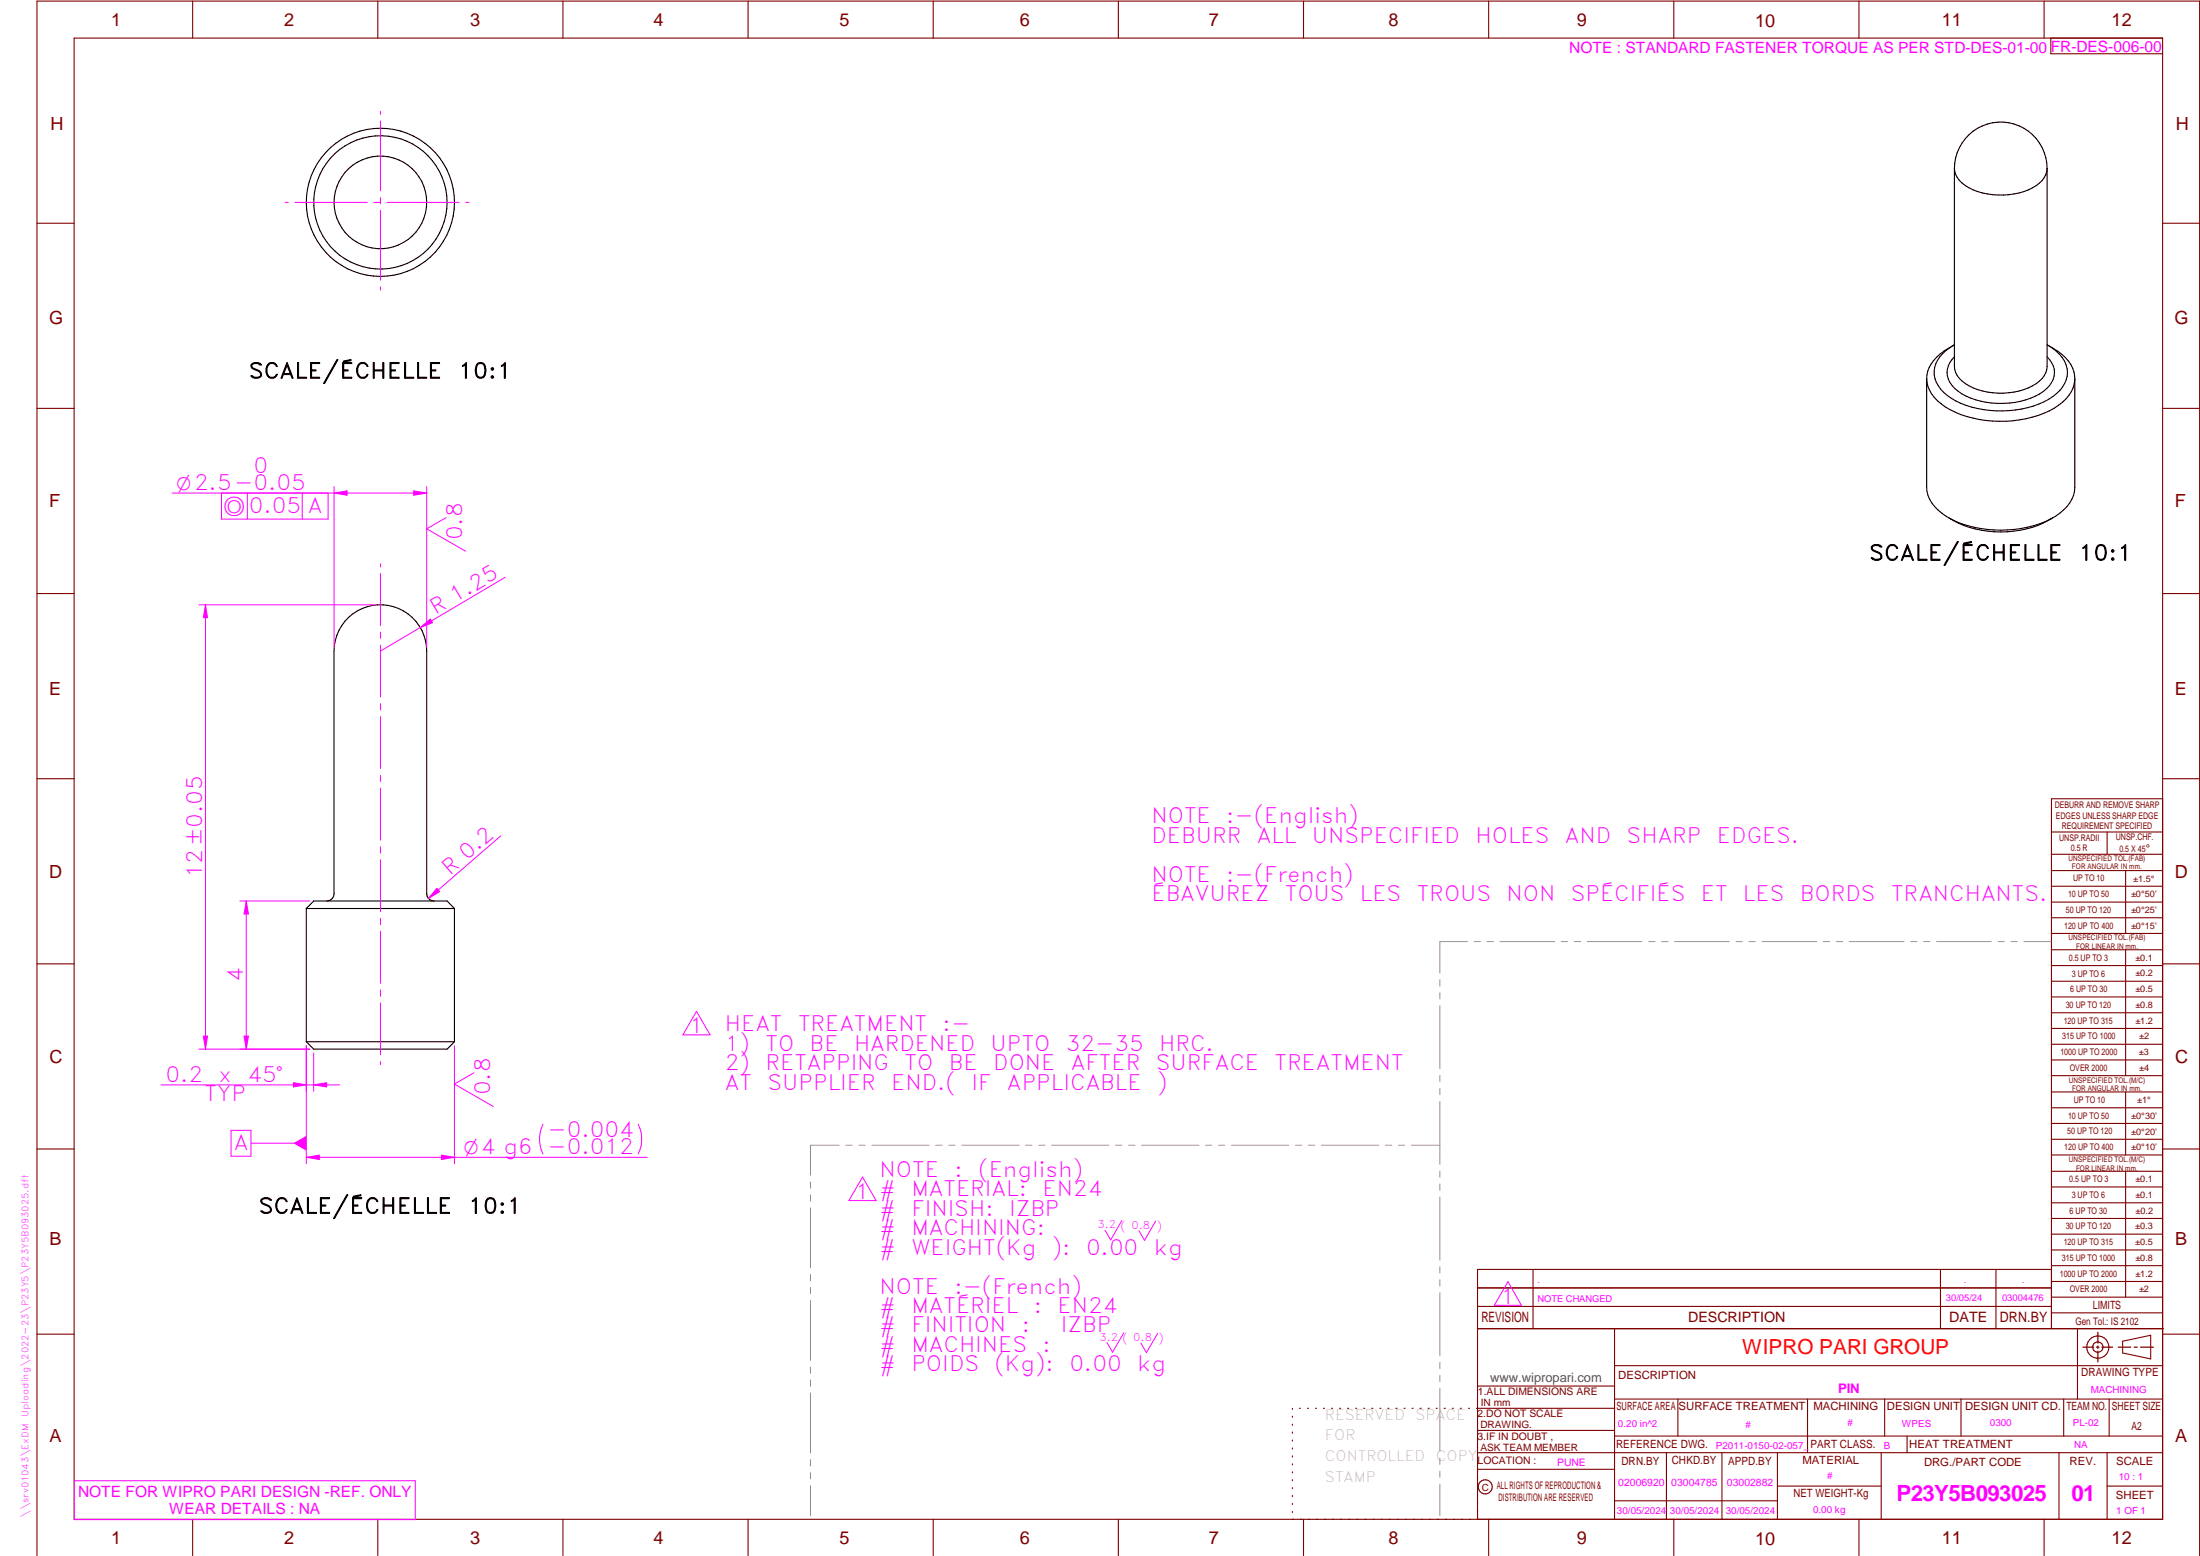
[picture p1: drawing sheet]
<svg xmlns="http://www.w3.org/2000/svg" width="594mm" height="420mm" viewBox="0 0 594 420" stroke-linecap="round" stroke-linejoin="round" font-family="sans-serif">
<g fill="none" stroke="#800000" stroke-width=".3">
<path d="M20 10.3h564v400h-564zM52 .3v10M102 .3v10M152 .3v10M202 .3v10M252 .3v10M302 .3v10M352 .3v10M402 .3v10M452 .3v10M502 .3v10M552 .3v10"/>
<path d="M553.8 10.3v4.2h30.2M10 60.3h10M584 60.3h10M10 110.3h10M584 110.3h10M10 160.3h10M584 160.3h10M10 210.3h10M584 215.7h-30v143.1M584 210.3h10M554 224.7h30M554 230.7h30"/>
<path d="M554 235.1h30M554 239.3h30M569 224.7v6M574 235.1v17M554 243.6h30M554 247.8h30M554 252.1h30M554 256.5h30M574 256.5v33.9M10 260.3h10M554 260.7h30M554 265h30"/>
<path d="M554 269.2h30M554 273.5h30M554 277.7h30M584 260.3h10M554 282h30M554 286.2h30M554 290.4h30M554 294.9h30M554 299.1h30M574 294.9v17M10 310.3h10M554 303.4h30"/>
<path d="M554 307.6h30M554 311.9h30M554 316.3h30M574 316.3v34M584 310.3h10M554 320.5h30M554 324.8h30M554 329h30M554 333.2h30M554 337.5h30M399 358.8h185.2M399 352.8h155"/>
<path d="M399 347.8h155M414 342.8v16M436 358.8v51.5M524 342.8v16M539 342.8v16M554 341.8h30M554 346h30M554 350.3h30M554 354.5h30M554 342.8h-155v67.5M561 358.8v19M10 360.3h10"/>
<path d="M399 374.3h37M436 377.8h148M453.1 377.8v10M488.1 377.8v14.5M508.9 377.8v10M529.5 377.8v10M557.3 377.8v10M569.5 377.8v10M573.2 362.2l7.6-1.6v6.3l-7.6-1.6zM584 368.8h-148M584 360.3h10M349 380.3v.3"/>
<path d="M349 382.4v.3M349 384.6v.3M349 386.7v.3M349 388.8v.3M349 391v.3M349 393.1v.3M349 395.3v.3M349 397.4v.3M349 399.5v.3M350.9 380.3h.2M353.1 380.3h.2M355.2 380.3h.3"/>
<path d="M357.4 380.3h.3M359.6 380.3h.3M361.7 380.3h.3M363.9 380.3h.3M366.1 380.3h.3M368.3 380.3h.2M370.4 380.3h.3M372.6 380.3h.3M374.8 380.3h.3M376.9 380.3h.4M379.1 380.3h.3M381.3 380.3h.3"/>
<path d="M383.4 380.3h.4M385.6 380.3h.3M387.8 380.3h.3M390 380.3h.3M392.2 380.3h.3M394.3 380.3h.3M396.5 380.3h.3M398.7 380.3h37.3M399 396.7h37M399 392.3h185M399 386.2h37M436 387.8h148"/>
<path d="M450 392.3v18M465 392.3v18M480 392.3v18M508 392.3v18M515 387.8v4.5M556 392.3v18M569 392.3v18M52 410.3v9.7M102 410.3v9.7M152 410.3v9.7M202 410.3v9.7M252 410.3v9.7"/>
<path d="M302 410.3v9.7M349 401.7v.3M349 403.8v.4M349 406v.3M349 408.1v.3M352 410.3v9.7M402 410.3v9.7M436 405.3h44M452 410.3v9.7M480 401.3h28M502 410.3v9.7M552 410.3v9.7"/>
<path d="M569 401.3h15M10 420v-419.7h584v419.7"/>
<circle cx="566.5" cy="363.7" r="1.39"/>
<circle cx="566.5" cy="363.8" r="3"/>
<circle cx="401.1" cy="401.5" r="1.9"/>
</g>
<g fill="none" stroke="#f0f" stroke-width=".27">
<path d="M102.7 30.1v.8M102.7 32.7v18.8M77 54.7h.8M79.6 54.7h19.6M101 54.7h1.7M102.7 53.3v1.7M102.7 56.8v18.8M104.5 54.7h19.5M125.8 54.7h.9M102.7 77.5v.8M102.7 152.2v.9M102.7 154.9v14"/>
<path d="M102.7 170.7v1.7M102.7 174.2v14M102.7 190v1.7M102.7 193.5v14M102.7 209.3v1.7M102.7 212.8v14.1M102.7 228.6v1.8M102.7 232.2v14M102.7 248v1.7M102.7 251.5v14M102.7 267.3v1.7M102.7 270.8v14"/>
<path d="M82.7 282.4v31.8M102.7 286.6v.9M122.7 282.4v31.8M82.7 312.5l3.5-.6v1.2zM146.6 303.6a9 9 0 0 0 0 8M172.3 303.6a9 9 0 0 1 0 8M302.9 329.6l-3 5.2-1.5-2.6M312.1 329.7l-3 5.2-1.6-2.6M303.5 359.9l-3.1 5.2-1.5-2.6M312.6 360l-3 5.3-1.5-2.7M20.1 399.8h92v10.5h-92z"/>
</g>
<g fill="none" stroke="#949494" stroke-width=".27">
<path d="M396.2 254.3h-7.4v8.5M398.1 254.3h1.6M401.5 254.3h1.8M405 254.3h14.8M421.6 254.3h1.7M425.1 254.3h1.7M428.6 254.3h14.8M445.2 254.3h1.7M448.7 254.3h1.7M452.2 254.3h14.8M468.8 254.3h1.7M472.3 254.3h1.7"/>
<path d="M475.8 254.3h14.8M492.4 254.3h1.7M495.8 254.3h1.8M499.4 254.3h14.7M516 254.3h1.6M519.4 254.3h1.8M522.9 254.3h14.8M539.5 254.3h1.7M543 254.3h1.7M546.5 254.3h7.4M388.8 264.5v1.8M388.8 268.1v1.6"/>
<path d="M388.8 271.6v17M388.8 290.4v1.7M388.8 293.9v1.7M388.8 297.4v17M218.9 319.2v1.6M226.6 309.2h-7.7v8.1M228.4 309.2h1.7M231.9 309.2h1.7M235.4 309.2h15.5M252.7 309.2h1.7M256.2 309.2h1.7M259.7 309.2h15.5"/>
<path d="M277 309.2h1.7M280.5 309.2h1.7M284 309.2h15.5M301.2 309.2h1.8M304.8 309.2h1.7M308.3 309.2h15.5M325.5 309.2h1.7M329.1 309.2h1.6M332.6 309.2h15.4M349.8 309.2h1.7M353.3 309.2h1.7M356.8 309.2h15.5"/>
<path d="M374.1 309.2h1.7M377.6 309.2h1.7M381.1 309.2h7.7M388.8 316.2v1.7M388.8 319.7v1.7M218.9 322.6v1.8M218.9 326.1v16.2M388.8 323.2v17.1M218.9 344.1v1.8M218.9 347.6v1.7M218.9 351.2v16.1M388.8 342.1v1.6"/>
<path d="M388.8 345.6v1.7M388.8 349v17.1M218.9 369.1v1.7M218.9 372.6v1.8M218.9 376.1v16.2M388.8 367.9v1.7M388.8 371.4v1.7M388.8 374.9v17M218.9 394.1v1.8M218.9 397.6v1.7M388.8 393.7v1.7M388.8 397.2v1.7"/>
<path d="M218.9 401.2v8.1M388.8 400.7v8.6"/>
</g>
<path d="M566.5 359.7v3M562.5 363.8h2.9M566.1 363.8h.7M566.5 363.4v.7M566.5 364.9v2.8M567.6 363.8h2.9M572 363.8h3.4M576.3 363.8h.8M578 363.8h3.5" fill="none" stroke="#800000" stroke-width=".34"/>
<g fill="none" stroke="#000" stroke-width=".3">
<path d="M527.8 45.5a7.1 7.1 0 0 0 5 5.8 19.7 19.7 0 0 0 17.1-1.2 6 6 0 0 0 2.9-4.6M527.8 45.5a12.5 12.5 0 0 1 12.5-12.5 12.5 12.5 0 0 1 12.5 12.5M552.8 45.5v53.4a6.9 6.9 0 0 1-5.1 5.8 19.3 19.3 0 0 1-17-1.1 5.8 5.8 0 0 1-2.9-4.7v-53.4M527.6 93.2a13.1 13.1 0 0 0-7 7l-.3 2M527.8 93.1a9 9 0 0 0-5.5 8.1 9.8 9.8 0 0 0 5.9 7.1 28.4 28.4 0 0 0 25-.5 8.6 8.6 0 0 0 5-8.3 9.7 9.7 0 0 0-5.4-6.4M552.8 96.4a5.5 5.5 0 0 1-.1 8.5 19.6 19.6 0 0 1-14.8 3.9 16.5 16.5 0 0 1-10.8-4.7 5.4 5.4 0 0 1 .7-7.7M553 93.2a14.1 14.1 0 0 1 6.7 6.3 7.8 7.8 0 0 1-2.7 9.1 26 26 0 0 1-17.1 5.1 26 26 0 0 1-16.7-5.5 8.7 8.7 0 0 1-2.9-6M520.3 102.2v29.4a9.7 9.7 0 0 0 5.2 7.8 30.9 30.9 0 0 0 29.6 0 9.8 9.8 0 0 0 5.2-7.8v-29.4M554.4 139.8a27.9 27.9 0 0 1-28.2 0M82.7 245.3h40M82.7 245.3v36M82.7 245.3l2-2h36l2 2"/>
<path d="M117.2 243.3a1.97 1.97 0 0 1-2-2v-65.5a12.5 12.5 0 0 0-12.5-12.5 12.5 12.5 0 0 0-12.5 12.5v65.5a1.97 1.97 0 0 1-2 2M122.7 245.3v36M82.7 281.3h40M82.7 281.3l2 2h36l2-2"/>
<circle cx="102.7" cy="54.6" r="20"/>
<circle cx="102.7" cy="54.7" r="18"/>
<circle cx="102.7" cy="54.6" r="12.5"/>
</g>
<path d="M82.7 312.5l3.5-.6v1.2z" fill="#f0f"/>
<path d="M119.2 311.9l3.5 .6-3.5 .6z" fill="none" stroke="#f0f" stroke-width=".27"/>
<path d="M119.2 311.9l3.5 .6-3.5 .6z" fill="#f0f"/>
<path d="M90.2 131.4v43.4M90.2 133.1l3.5-.6v1.2zM115.2 131.4v43.4M82.7 312.5h92.1" fill="none" stroke="#f0f" stroke-width=".27"/>
<path d="M90.2 133.1l3.5-.6v1.2z" fill="#f0f"/>
<path d="M111.7 132.5l3.5 .6-3.5 .6z" fill="none" stroke="#f0f" stroke-width=".27"/>
<path d="M111.7 132.5l3.5 .6-3.5 .6z" fill="#f0f"/>
<path d="M46.5 133.1h68.7M120.5 139.8l-5.3 3 10.5 6M118 239.9l.7 .8-3 1.9zM135.2 225.7l-19.5 16.9" fill="none" stroke="#f0f" stroke-width=".27"/>
<path d="M118 239.9l.7 .8-3 1.9z" fill="#f0f"/>
<path d="M53.7 163.3h48M55.5 163.3l.5 3.5h-1.1zM53.7 283.3h30" fill="none" stroke="#f0f" stroke-width=".27"/>
<path d="M55.5 163.3l.5 3.5h-1.1z" fill="#f0f"/>
<path d="M54.9 279.8h1.1l-.5 3.5z" fill="none" stroke="#f0f" stroke-width=".27"/>
<path d="M54.9 279.8h1.1l-.5 3.5z" fill="#f0f"/>
<path d="M55.5 163.3v120M64.8 243.3h18.9M65.9 279.8h1.2l-.6 3.5zM64.8 283.3h18.9" fill="none" stroke="#f0f" stroke-width=".27"/>
<path d="M65.9 279.8h1.2l-.6 3.5z" fill="#f0f"/>
<path d="M66.5 243.3l.6 3.5h-1.2z" fill="none" stroke="#f0f" stroke-width=".27"/>
<path d="M66.5 243.3l.6 3.5h-1.2z" fill="#f0f"/>
<path d="M66.5 243.3v40M79.2 292.4l3.5 .5-3.5 .6zM82.7 282.4v12.3M84.7 284.4v10.3" fill="none" stroke="#f0f" stroke-width=".27"/>
<path d="M79.2 292.4l3.5 .5-3.5 .6z" fill="#f0f"/>
<path d="M84.7 292.9l3.5-.5v1.1z" fill="none" stroke="#f0f" stroke-width=".27"/>
<path d="M84.7 292.9l3.5-.5v1.1z" fill="#f0f"/>
<path d="M136.4 155.9l-33.7 19.9M113.5 169.5l2.7-2.3 .6 .9zM43.5 292.9h48.2" fill="none" stroke="#f0f" stroke-width=".27"/>
<path d="M113.5 169.5l2.7-2.3 .6 .9z" fill="#f0f"/>
<path d="M128 289.7l-5.3 3 10.5 6.1M67.8 308.7h14.9" fill="none" stroke="#f0f" stroke-width=".27"/>
<path d="M79.2 308.7l3.5-2v4z" fill="#f0f"/>
<path d="M59.8 133.1h28.8v7.1h-28.8zM66.8 133.1v7.1M81.6 133.1v7.1M188.1 273.1l3.7 6.3h-7.4zM62.4 305.2h5.4v7h-5.4zM232.9 317.8l3.7 6.4h-7.4zM407.2 346.1l3.6 6.4h-7.3z" fill="none" stroke="#f0f" stroke-width=".27"/>
<g font-size="6" fill="#f0f">
<text x="512.1" y="405.2">P23Y5B093025</text>
<text x="559.4" y="405.2">01</text>
</g>
<g font-size="5.7">
<text x="67.2" y="102.2">SCALE/ÉCHELLE</text>
<text x="123.7" y="102.2">10:1</text>
<text x="504.7" y="151.3">SCALE/ÉCHELLE</text>
<text x="561.3" y="151.3">10:1</text>
<text x="69.8" y="327.7">SCALE/ÉCHELLE</text>
<text x="126.4" y="327.7">10:1</text>
</g>
<g font-size="5.7" fill="#f0f">
<text x="68.4" y="127.7">0</text>
<text x="67.2" y="138.4">0.05 A</text>
<text x="124.8" y="145.8" transform="rotate(-90 124.8 145.8)">0.8</text>
<text x="117.6" y="166" transform="rotate(-31 117.6 166)">R 1.25</text>
<text x="310.9" y="222.3">NOTE</text>
<text x="310.9" y="227.5">DEBURR</text>
<text x="331.1" y="222.3">:-(English)</text>
<text x="339.4" y="227.5">ALL</text>
<text x="354.3" y="227.5">UNSPECIFIED</text>
<text x="398.4" y="227.5">HOLES</text>
<text x="422.6" y="227.5">AND</text>
<text x="439.3" y="227.5">SHARP</text>
<text x="463.6" y="227.5">EDGES.</text>
<text x="54.6" y="237.2" transform="rotate(-90 54.6 237.2)">12±0.05</text>
<text x="121.4" y="236.5" transform="rotate(-41 121.4 236.5)">R 0.2</text>
<text x="310.9" y="238">NOTE</text>
<text x="331.1" y="238">:-(French)</text>
<text x="310.9" y="243.3">ÉBAVUREZ</text>
<text x="346.9" y="243.3">TOUS</text>
<text x="367.2" y="243.3">LES</text>
<text x="382.6" y="243.3">TROUS</text>
<text x="406.8" y="243.3">NON</text>
<text x="424.2" y="243.3">SPÉCIFIÉS</text>
<text x="459.3" y="243.3">ET</text>
<text x="470.7" y="243.3">LES</text>
<text x="486" y="243.3">BORDS</text>
<text x="510.7" y="243.3">TRANCHANTS.</text>
<text x="65.6" y="265.3" transform="rotate(-90 65.6 265.3)">4</text>
<text x="186.1" y="279.1">1</text>
<text x="195.7" y="278.5">HEAT</text>
<text x="215.5" y="278.5">TREATMENT</text>
<text x="254.5" y="278.5">:-</text>
<text x="195.7" y="283.8">1)</text>
<text x="206.7" y="283.8">TO</text>
<text x="218.6" y="283.8">BE</text>
<text x="230.6" y="283.8">HARDENED</text>
<text x="267.5" y="283.8">UPTO</text>
<text x="287.8" y="283.8">32-35</text>
<text x="313" y="283.8">HRC.</text>
<text x="44.7" y="292.1">0.2</text>
<text x="59" y="292.1">x</text>
<text x="66.8" y="292.1">45°</text>
<text x="195.7" y="289">2)</text>
<text x="206.7" y="289">RETAPPING</text>
<text x="244.3" y="289">TO</text>
<text x="256.2" y="289">BE</text>
<text x="268.2" y="289">DONE</text>
<text x="289.2" y="289">AFTER</text>
<text x="312.1" y="289">SURFACE</text>
<text x="344.2" y="289">TREATMENT</text>
<text x="55.2" y="297.3">TYP</text>
<text x="132.3" y="295.7" transform="rotate(-90 132.3 295.7)">0.8</text>
<text x="195.7" y="294.3">AT</text>
<text x="207.3" y="294.3">SUPPLIER</text>
<text x="240.6" y="294.3">END.(</text>
<text x="262.3" y="294.3">IF</text>
<text x="271.9" y="294.3">APPLICABLE</text>
<text x="312.5" y="294.3">)</text>
<text x="63.1" y="310.5">A</text>
<text x="147.9" y="307.1">-0.004</text>
<text x="147.9" y="311.6">-0.012</text>
<text x="237.5" y="317.8">NOTE</text>
<text x="257.7" y="317.8">:</text>
<text x="264.1" y="317.8">(English)</text>
<text x="230.9" y="323.8">1 #</text>
<text x="246.1" y="323">MATERIAL:</text>
<text x="281.5" y="323">EN24</text>
<text x="237.5" y="328.3">#</text>
<text x="246.1" y="328.3">FINISH:</text>
<text x="272.5" y="328.3">IZBP</text>
<text x="237.5" y="333.5">#</text>
<text x="246.1" y="333.5">MACHINING:</text>
<text x="237.5" y="338.8">#</text>
<text x="246.1" y="338.8">WEIGHT(Kg</text>
<text x="284" y="338.8">):</text>
<text x="293.3" y="338.8">0.00</text>
<text x="311.6" y="338.8">kg</text>
<text x="237.5" y="349.3">NOTE</text>
<text x="257.7" y="349.3">:-(French)</text>
<text x="405.2" y="352.1">1</text>
<text x="237.5" y="354.5">#</text>
<text x="237.5" y="359.8">#</text>
<text x="246.1" y="359.8">FINITION</text>
<text x="246.1" y="354.5">MATÉRIEL</text>
<text x="275.9" y="359.8">:</text>
<text x="279.2" y="354.5">:</text>
<text x="285.6" y="354.5">EN24</text>
<text x="286.5" y="359.8">IZBP</text>
<text x="237.5" y="365">#</text>
<text x="246.1" y="365">MACHINES</text>
<text x="281.5" y="365">:</text>
<text x="237.5" y="370.3">#</text>
<text x="246.1" y="370.3">POIDS</text>
<text x="268.5" y="370.3">(Kg):</text>
<text x="288.8" y="370.3">0.00</text>
<text x="307.1" y="370.3">kg</text>
</g>
<text font-size="5.6" fill="#f00" x="470.5" y="365.5">WIPRO PARI GROUP</text>
<g font-size="5.4" fill="#f0f">
<text x="47.7" y="132.2">O2.5-0.05</text>
<text x="60.4" y="138.4">a</text>
<text x="125.2" y="311.6">O4 g6</text>
</g>
<g font-size="4.9" fill="#800000">
<text x="30" y="6.9">1</text>
<text x="76.7" y="6.9">2</text>
<text x="127" y="6.9">3</text>
<text x="176.5" y="6.9">4</text>
<text x="226.7" y="6.9">5</text>
<text x="275.4" y="6.9">6</text>
<text x="326.4" y="6.9">7</text>
<text x="375" y="6.9">8</text>
<text x="425.8" y="6.9">9</text>
<text x="473.9" y="7.3">10</text>
<text x="524.3" y="6.9">11</text>
<text x="570.2" y="6.9">12</text>
<text x="13.6" y="35.1">H</text>
<text x="587.6" y="35.1">H</text>
<text x="13.2" y="87.5">G</text>
<text x="587.2" y="87.5">G</text>
<text x="13.2" y="137">F</text>
<text x="587.2" y="137">F</text>
<text x="13.2" y="187.6">E</text>
<text x="587.2" y="187.6">E</text>
<text x="13.2" y="237">D</text>
<text x="587.2" y="237">D</text>
<text x="13.4" y="287.1">C</text>
<text x="587.4" y="287.1">C</text>
<text x="13.4" y="336.2">B</text>
<text x="587.4" y="336.2">B</text>
<text x="13.4" y="389.3">A</text>
<text x="587.4" y="389.3">A</text>
<text x="30" y="416.9">1</text>
<text x="76.7" y="416.9">2</text>
<text x="127" y="416.9">3</text>
<text x="176.5" y="416.9">4</text>
<text x="226.7" y="416.9">5</text>
<text x="275.4" y="416.9">6</text>
<text x="326.4" y="416.9">7</text>
<text x="375" y="416.9">8</text>
<text x="425.8" y="416.9">9</text>
<text x="473.9" y="417.3">10</text>
<text x="524.3" y="416.9">11</text>
<text x="570.2" y="416.9">12</text>
</g>
<g font-size="4.2" fill="#f0f">
<text x="423.7" y="14.3">NOTE : STANDARD FASTENER TORQUE AS PER STD-DES-01-00</text>
<text x="553.8" y="14">FR-DES-006-00</text>
<text x="21.1" y="404.3">NOTE FOR WIPRO PARI DESIGN -REF. ONLY</text>
<text x="45.7" y="408.8">WEAR DETAILS : NA</text>
</g>
<g font-size="3.9" fill="#800000">
<text x="400" y="357.1">REVISION</text>
<text x="455.9" y="357.1">DESCRIPTION</text>
<text x="526.4" y="357.1">DATE</text>
<text x="540" y="357.1">DRN.BY</text>
</g>
<g font-size="3.9" fill="#c0c0c0">
<text x="357.8" y="383.3">RESERVED</text>
<text x="382.3" y="383.3">SPACE</text>
<text x="357.8" y="388.9">FOR</text>
<text x="357.8" y="394.5">CONTROLLED</text>
<text x="387.8" y="394.5">COPY</text>
<text x="357.8" y="400">STAMP</text>
</g>
<text font-size="3.6" fill="#f0f" x="496.4" y="376.1">PIN</text>
<text font-size="3.5" fill="#00f" x="402.4" y="373.3">www.wipropari.com</text>
<g font-size="3.1" fill="#800000">
<text x="565.1" y="353.5">LIMITS</text>
<text x="562" y="371.7">DRAWING TYPE</text>
<text x="437" y="372.3">DESCRIPTION</text>
<text x="436.5" y="380.8">SURFACE AREA</text>
<text x="453.3" y="380.8">SURFACE TREATMENT</text>
<text x="489.7" y="380.8">MACHINING</text>
<text x="509.5" y="380.8">DESIGN UNIT</text>
<text x="530.6" y="380.8">DESIGN UNIT CD.</text>
<text x="558" y="380.6">TEAM NO.</text>
<text x="570.3" y="380.7">SHEET SIZE</text>
<text x="575.6" y="386.1">A2</text>
<text x="436.4" y="391.1">REFERENCE DWG.</text>
<text x="437.8" y="395.5">DRN.BY</text>
<text x="451.4" y="395.4">CHKD.BY</text>
<text x="466.6" y="395.5">APPD.BY</text>
<text x="486.7" y="395.4">MATERIAL</text>
<text x="488.9" y="390.9">PART CLASS.</text>
<text x="515.6" y="390.9">HEAT TREATMENT</text>
<text x="519.6" y="395.9">DRG./PART CODE</text>
<text x="558.9" y="395.5">REV.</text>
<text x="571.4" y="395.6">SCALE</text>
<text x="484.3" y="404.2">NET WEIGHT-Kg</text>
<text x="571.4" y="404.7">SHEET</text>
</g>
<text font-size="3" fill="#800000" x="579.5" y="230.1">°</text>
<g font-size="2.8" fill="#f0f">
<text x="296.4" y="331.7">3.2 ( 0.8 )</text>
<text x="296.9" y="362.1">3.2 ( 0.8 )</text>
<text x="420.5" y="396">PUNE</text>
<text x="437" y="401.2">02006920</text>
<text x="451.3" y="401.2">03004785</text>
<text x="466.3" y="401.2">03002882</text>
</g>
<g font-size="2.8" fill="#800000">
<text x="560.4" y="357.7">Gen Tol.: IS 2102</text>
<text x="399.1" y="376.6">1.ALL DIMENSIONS ARE</text>
<text x="399" y="382.7">2.DO NOT SCALE</text>
<text x="399" y="388.7">3.IF IN DOUBT ,</text>
<text x="399" y="395.4">LOCATION :</text>
<text x="404.2" y="402">ALL RIGHTS OF REPRODUCTION &amp;</text>
<text x="404.7" y="405.4">DISTRIBUTION ARE RESERVED</text>
</g>
<g font-size="2.7" fill="#f0f">
<text x="564.6" y="376.2">MACHINING</text>
<text x="436.9" y="385.4">0.20 in^2</text>
<text x="471.4" y="385.5">#</text>
<text x="498.9" y="385">#</text>
<text x="513.6" y="385.3">WPES</text>
<text x="537.3" y="385.1">0300</text>
<text x="559.7" y="385.1">PL-02</text>
<text x="463.3" y="391.2">P2011-0150-02-057_</text>
<text x="508.7" y="391.2">B</text>
<text x="560.1" y="391.1">NA</text>
<text x="493.4" y="399.5">#</text>
<text x="572.1" y="399.7">10 : 1</text>
<text x="436.6" y="408.7">30/05/2024</text>
<text x="450.9" y="408.8">30/05/2024</text>
<text x="466" y="408.9">30/05/2024</text>
<text x="489.6" y="408.5">0.00 kg</text>
<text x="571.4" y="408.7">1 OF 1</text>
</g>
<g font-size="2.7" fill="#800000">
<text x="399.9" y="379.7">IN mm</text>
<text x="399.7" y="385.7">DRAWING.</text>
<text x="399.7" y="391.8">ASK TEAM MEMBER</text>
<text x="400.1" y="402.5">C</text>
</g>
<g font-size="2.5" fill="#800000">
<text x="554.9" y="218.3">DEBURR AND REMOVE SHARP</text>
<text x="555.2" y="221">EDGES UNLESS SHARP EDGE</text>
<text x="556.1" y="227.1">UNSP.RADII</text>
<text x="556.8" y="223.8">REQUIREMENT SPECIFIED</text>
<text x="571.4" y="226.9">UNSP.CHF.</text>
<text x="559.2" y="229.9">0.5 R</text>
<text x="572.3" y="230.1">0.5 X 45</text>
<text x="559.8" y="238">UP TO 10</text>
<text x="576.1" y="238.1">±1.5°</text>
<text x="558.5" y="242.2">10 UP TO 50</text>
<text x="575.5" y="242.3">±0°50'</text>
<text x="557.4" y="250.7">120 UP TO 400</text>
<text x="557.9" y="246.5">50 UP TO 120</text>
<text x="575.5" y="250.7">±0°15'</text>
<text x="575.5" y="246.5">±0°25'</text>
<text x="558.7" y="259.4">0.5 UP TO 3</text>
<text x="559.5" y="263.7">3 UP TO 6</text>
<text x="576.6" y="263.6">±0.2</text>
<text x="576.6" y="259.4">±0.1</text>
<text x="559" y="267.9">6 UP TO 30</text>
<text x="576.6" y="267.9">±0.5</text>
<text x="557.8" y="272.2">30 UP TO 120</text>
<text x="576.6" y="272.2">±0.8</text>
<text x="556.9" y="280.7">315 UP TO 1000</text>
<text x="557.3" y="276.4">120 UP TO 315</text>
<text x="576.6" y="276.4">±1.2</text>
<text x="577.7" y="280.7">±2</text>
<text x="556.4" y="284.9">1000 UP TO 2000</text>
<text x="577.6" y="284.9">±3</text>
<text x="558.9" y="289.2">OVER 2000</text>
<text x="577.7" y="289.3">±4</text>
<text x="560" y="297.9">UP TO 10</text>
<text x="577.1" y="297.9">±1°</text>
<text x="558.5" y="302.1">10 UP TO 50</text>
<text x="575.5" y="302.1">±0°30'</text>
<text x="557.4" y="310.6">120 UP TO 400</text>
<text x="558.2" y="306.3">50 UP TO 120</text>
<text x="575.5" y="310.6">±0°10'</text>
<text x="575.5" y="306.4">±0°20'</text>
<text x="558.8" y="319.2">0.5 UP TO 3</text>
<text x="559.4" y="323.4">3 UP TO 6</text>
<text x="576.6" y="319.2">±0.1</text>
<text x="576.6" y="323.5">±0.1</text>
<text x="558.9" y="327.7">6 UP TO 30</text>
<text x="576.7" y="327.7">±0.2</text>
<text x="557.8" y="332">30 UP TO 120</text>
<text x="576.6" y="332">±0.3</text>
<text x="556.8" y="340.5">315 UP TO 1000</text>
<text x="557.3" y="336.3">120 UP TO 315</text>
<text x="576.6" y="336.3">±0.5</text>
<text x="576.6" y="340.5">±0.8</text>
<text x="556.2" y="344.7">1000 UP TO 2000</text>
<text x="576.6" y="344.7">±1.2</text>
<text x="558.9" y="349">OVER 2000</text>
<text x="577.6" y="349">±2</text>
</g>
<g font-size="2.5" fill="#f0f">
<text x="415.2" y="346.4">.</text>
<text x="530.3" y="346.5">.</text>
<text x="545.9" y="346.4">.</text>
<text x="415.2" y="351.5">NOTE CHANGED</text>
<text x="525.5" y="351.3">30/05/24</text>
<text x="540.6" y="351.4">03004476</text>
</g>
<g font-size="2.4" fill="#f0f">
<text x="7.7" y="382.7" transform="rotate(-90 7.7 382.7)">Uploading\2022-23\P23Y5\P23Y5B093025.dft</text>
<text x="7.7" y="409.8" transform="rotate(-90 7.7 409.8)">\\srv01043\ExDM</text>
</g>
<g font-size="2.1" fill="#800000">
<text x="558.5" y="232.4">UNSPECIFIED TOL.(FAB)</text>
<text x="559.5" y="234.7">FOR ANGULAR IN mm.</text>
<text x="558.6" y="253.9">UNSPECIFIED TOL.(FAB)</text>
<text x="560.7" y="256.3">FOR LINEAR IN mm.</text>
<text x="558.7" y="292.3">UNSPECIFIED TOL.(M/C)</text>
<text x="559.6" y="294.7">FOR ANGULAR IN mm.</text>
<text x="558.7" y="313.7">UNSPECIFIED TOL.(M/C)</text>
<text x="560.6" y="316.1">FOR LINEAR IN mm.</text>
</g>
</svg>
